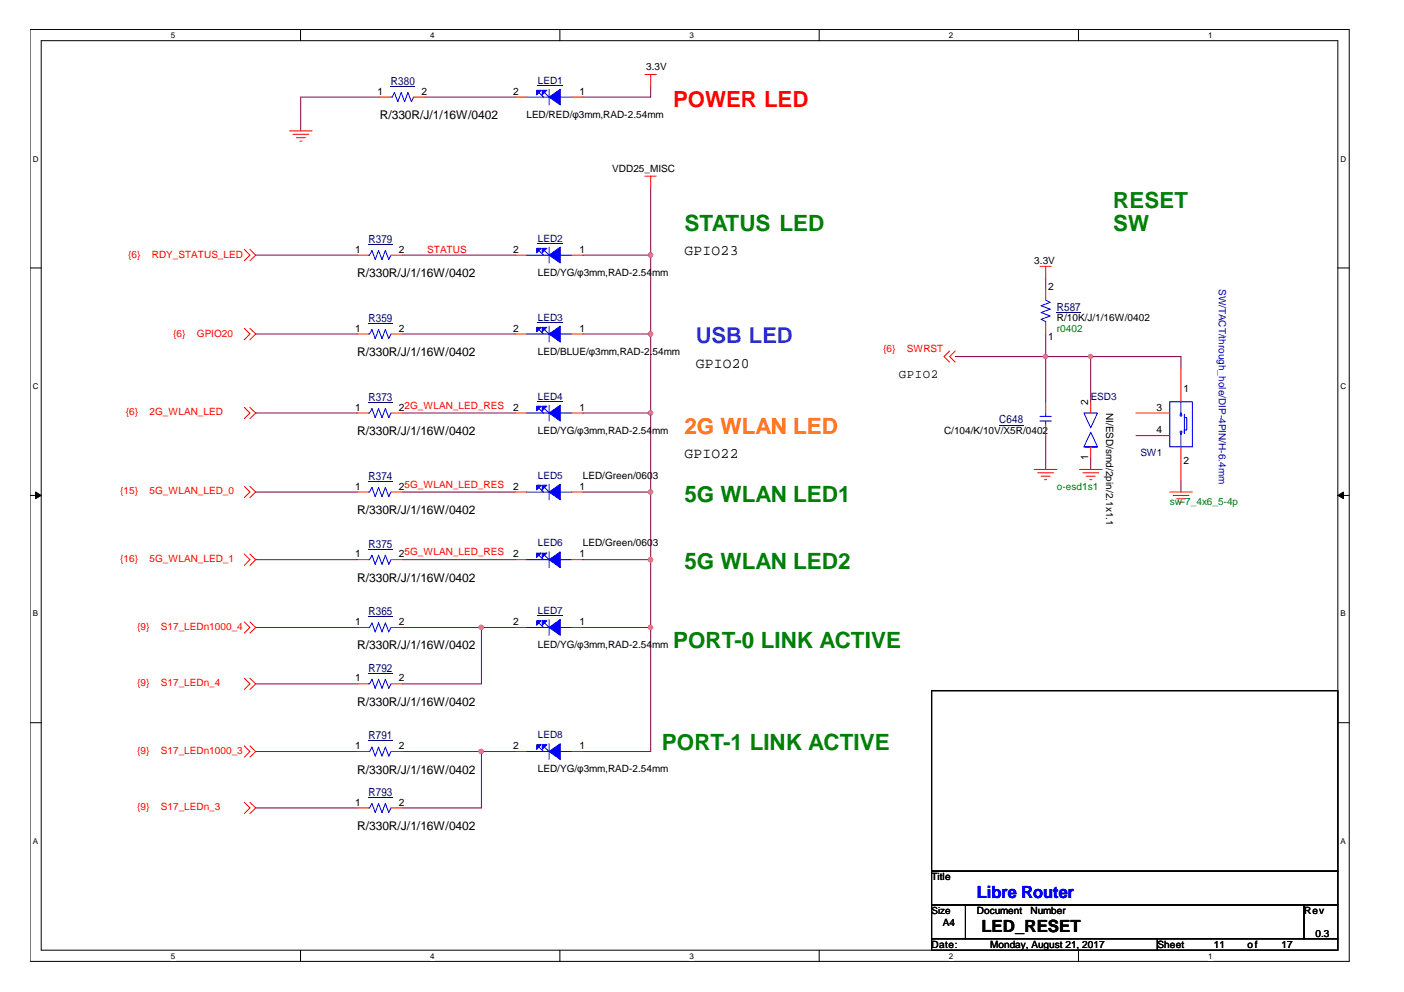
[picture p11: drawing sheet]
<svg xmlns="http://www.w3.org/2000/svg" width="297mm" height="210mm" viewBox="0 0 297 210" stroke-linecap="round" stroke-linejoin="round" font-family="sans-serif">
<path d="M6.3 6.2h279.2v197.2h-279.2zM8.7 8.6h274.3v192.5h-274.3z" fill="none" stroke="#000" stroke-width=".21"/>
<g fill="#fff">
<path d="M36.2 6.5h.9v1.9h-.9z"/>
<path d="M36.2 201.3h.9v1.9h-.9z"/>
</g>
<path d="M63.6 6.2v2.4M63.6 201.1v2.3" fill="none" stroke="#000" stroke-width=".21"/>
<g fill="#fff">
<path d="M91 6.5h.9v1.9h-.9z"/>
<path d="M91 201.3h.9v1.9h-.9z"/>
</g>
<path d="M118.4 6.2v2.4M118.4 201.1v2.3" fill="none" stroke="#000" stroke-width=".21"/>
<g fill="#fff">
<path d="M145.9 6.5h.9v1.9h-.9z"/>
<path d="M145.9 201.3h.9v1.9h-.9z"/>
</g>
<path d="M173.3 6.2v2.4M173.3 201.1v2.3" fill="none" stroke="#000" stroke-width=".21"/>
<g fill="#fff">
<path d="M200.7 6.5h1v1.9h-1z"/>
<path d="M200.7 201.3h1v1.9h-1z"/>
</g>
<path d="M228.2 6.2v2.4M228.2 201.1v2.3" fill="none" stroke="#000" stroke-width=".21"/>
<g fill="#fff">
<path d="M255.6 6.5h.9v1.9h-.9z"/>
<path d="M255.6 201.3h.9v1.9h-.9z"/>
<path d="M6.9 32.7h1.3v1.9h-1.3z"/>
<path d="M283.6 32.7h1.3v1.9h-1.3z"/>
<path d="M6.9 80.7h1.3v1.9h-1.3z"/>
<path d="M283.6 80.7h1.3v1.9h-1.3z"/>
</g>
<path d="M6.3 56.7h2.4M283 56.7h2.4" fill="none" stroke="#000" stroke-width=".21"/>
<g fill="#fff">
<path d="M6.9 128.9h1.2v1.9h-1.2z"/>
<path d="M283.6 128.9h1.2v1.9h-1.2z"/>
</g>
<path d="M6.3 104.8h2.4M283 104.8h2.4" fill="none" stroke="#000" stroke-width=".21"/>
<g fill="#000" stroke="#000" stroke-width=".21">
<path d="M7.5 104.1l1.2 .7-1.2 .7z" fill-rule="evenodd"/>
<path d="M283 104.8l1.2-.7v1.4z" fill-rule="evenodd"/>
</g>
<g fill="#fff">
<path d="M6.9 177h1.2v1.9h-1.2z"/>
<path d="M283.6 177h1.2v1.9h-1.2z"/>
</g>
<path d="M6.3 152.9h2.4M197.1 146.1h85.9v38.2h-85.9zM283 152.9h2.4M197.1 184.3h85.9v7.2h-85.9zM197.1 191.5h7.2v7.1h-7.2zM197.1 198.6h47.8v2.5h-47.8zM204.3 191.5h71.6v7.1h-71.6zM244.9 198.6h38.1v2.5h-38.1zM275.9 191.5h7.1v7.1h-7.1z" fill="none" stroke="#000" stroke-width=".21"/>
<g fill="none" stroke="#800040" stroke-width=".21">
<path d="M137.7 18.2v2.3h-14.4M80.3 20.5h-16.7v7.2M89.9 20.5h19.1M137.7 39.6v119.4h-14.4M54.1 54h21.5M85.1 54h23.9M123.3 54h14.4M221.2 58.7v2.4M54.1 70.7h21.5M85.1 70.7h23.9M123.3 70.7h14.4M202.1 75.5h47.8v2.4"/>
<path d="M221.2 70.7v14.3M230.8 75.5v9.5M54.1 87.4h21.5M85.1 87.4h23.9M123.3 87.4h14.4M221.2 92.2v7.1M230.8 97v2.3M54.1 104.1h21.5M54.1 118.4h21.5M85.1 104.1h23.9M85.1 118.4h23.9M123.3 104.1h14.4"/>
<path d="M123.3 118.4h14.4M249.9 101.7v2.4M54.1 132.8h21.5M85.1 132.8h23.9M101.9 132.8v11.9h-16.8M123.3 132.8h14.4M54.1 159h21.5M54.1 144.7h21.5M85.1 159h23.9M101.9 159v12h-16.8M54.1 171h21.5"/>
</g>
<g fill="#f0f" stroke="#f0f" stroke-width=".21">
<circle cx="137.6" cy="87.4" r=".46"/>
<circle cx="137.6" cy="70.7" r=".47"/>
<circle cx="137.6" cy="53.9" r=".47"/>
<circle cx="221.2" cy="75.4" r=".46"/>
<circle cx="137.6" cy="118.4" r=".47"/>
<circle cx="137.6" cy="104.1" r=".46"/>
<circle cx="101.8" cy="159" r=".46"/>
<circle cx="101.8" cy="132.7" r=".46"/>
<circle cx="137.6" cy="132.7" r=".46"/>
<circle cx="230.7" cy="75.4" r=".45"/>
</g>
<g fill="none" stroke="#f00" stroke-width=".21">
<path d="M136.4 15.8h2.5M137.7 15.8v2.4M61.3 27.7h4.7M62 28.4h3.3M62.7 29.1h1.9M63.4 29.9h.5M80.3 20.5h2.4M87.5 20.5h2.4M109 20.5h2.4M120.9 20.5h2.4M136.4 37.3h2.5M137.7 37.3v2.3"/>
<path d="M51.7 52.8l1.2 1.2-1.2 1.2M52.9 52.8l1.2 1.2-1.2 1.2M75.6 54h2.4M82.7 54h2.4M109 54h2.4M120.9 54h2.4M220 56.4h2.4M221.2 56.4v2.3M51.7 69.5l1.2 1.2-1.2 1.2M52.9 69.5l1.2 1.2-1.2 1.2M75.6 70.7h2.4M82.7 70.7h2.4"/>
<path d="M109 70.7h2.4M120.9 70.7h2.4M200.9 74.3l-1.2 1.2 1.2 1.1M202.1 74.3l-1.2 1.2 1.2 1.1M221.2 61.1v2.4M221.2 68.3v2.4M249.9 77.9v7.1M51.7 86.2l1.2 1.2-1.2 1.2M52.9 86.2l1.2 1.2-1.2 1.2M75.6 87.4h2.4M82.7 87.4h2.4M109 87.4h2.4"/>
<path d="M120.9 87.4h2.4M218.8 99.3h4.8M221.2 85v2.4M221.2 89.8v2.4M228.4 99.3h4.8M230.8 85v2.4M230.8 94.5v2.5M240.3 87.4h7.2M240.3 92.2h7.2M249.9 94.5v7.2M51.7 117.2l1.2 1.2-1.2 1.2M51.7 102.9l1.2 1.2-1.2 1.2"/>
<path d="M52.9 117.2l1.2 1.2-1.2 1.2M52.9 102.9l1.2 1.2-1.2 1.2M75.6 104.1h2.4M75.6 118.4h2.4M82.7 104.1h2.4M82.7 118.4h2.4M109 104.1h2.4M109 118.4h2.4M120.9 104.1h2.4M120.9 118.4h2.4M219.5 100h3.4M220.3 100.8h1.9"/>
<path d="M221 101.5h.4M229.1 100h3.4M229.8 100.8h1.9M230.5 101.5h.5M247.5 104.1h4.8M248.2 104.8h3.3M248.9 105.6h1.9M249.6 106.3h.5M51.7 131.6l1.2 1.2-1.2 1.2M52.9 131.6l1.2 1.2-1.2 1.2M75.6 132.8h2.4M82.7 132.8h2.4"/>
<path d="M109 132.8h2.4M120.9 132.8h2.4M51.7 157.8l1.2 1.2-1.2 1.2M51.7 143.5l1.2 1.2-1.2 1.2M52.9 157.8l1.2 1.2-1.2 1.2M52.9 143.5l1.2 1.2-1.2 1.2M75.6 159h2.4M75.6 144.7h2.4M82.7 159h2.4M82.7 144.7h2.4M109 159h2.4M120.9 159h2.4"/>
<path d="M51.7 169.8l1.2 1.2-1.2 1.1M52.9 169.8l1.2 1.2-1.2 1.1M75.6 171h2.4M82.7 171h2.4"/>
</g>
<g fill="none" stroke="#00f" stroke-width=".21">
<path d="M114 19.6l1 .9M115.2 19.6l1 .9h-4.8M116.2 18.9v3.3M82.7 20.5h.3l.4-.9 .8 1.9 .7-1.9 .7 1.9 .7-1.9 .7 1.9 .5-1M118.5 20.5h2.4M78 54h.2l.5-1 .7 1.9 .7-1.9 .7 1.9 .7-1.9 .8 1.9 .4-.9M114 53l1 1M115.2 53l1 1h-4.8M116.2 52.3v3.3M118.5 54h2.4M78 70.7h.2l.5-1 .7 1.9 .7-1.9 .7 1.9 .7-1.9 .8 1.9 .4-.9M114 69.7l1 1"/>
<path d="M115.2 69.7l1 1h-4.8M116.2 69v3.4M118.5 70.7h2.4M221.2 63.5l1 .5-1.9 .7 1.9 .7-1.9 .7 1.9 .8-1.9 .7 .9 .4v.3M78 87.4h.2l.5-.9 .7 1.9 .7-1.9 .7 1.9 .7-1.9 .8 1.9 .4-1M114 86.5l1 .9M115.2 86.5l1 .9h-4.8M116.2 85.7v3.4M118.5 87.4h2.4M220 89.1h2.4M220 88.1h2.4M221.2 87.4v.7"/>
<path d="M221.2 89.1v.7M229.3 87.4h2.9l-1.4 3.1zM229.3 94.5h2.9M230.8 91.5l1.4 3h-2.9zM247.5 85h4.8v9.5h-4.8zM249.7 87.7h.3v.3h-.3zM249.7 91.3h.3v.3h-.3zM249.9 85v2.6v-.2M249.9 91.9v-.2v2.8M250.6 87.6v4.1v-.7h.5v-2.6h-.5M78 104.1h.2l.5-1 .7 2 .7-2 .7 2 .7-2 .8 2 .4-1M78 118.4h.2l.5-.9 .7 1.9 .7-1.9 .7 1.9 .7-1.9 .8 1.9 .4-1"/>
<path d="M114 103.1l1 1M114 117.5l1 .9M115.2 103.1l1 1h-4.8M115.2 117.5l1 .9h-4.8M116.2 102.5v3.3M116.2 116.8v3.3M118.5 104.1h2.4M118.5 118.4h2.4M78 132.8h.2l.5-1 .7 1.9 .7-1.9 .7 1.9 .7-1.9 .8 1.9 .4-.9M114 131.8l1 1M115.2 131.8l1 1h-4.8M116.2 131.1v3.3"/>
<path d="M118.5 132.8h2.4M78 159h.2l.5-.9 .7 1.9 .7-1.9 .7 1.9 .7-1.9 .8 1.9 .4-1M78 144.7h.2l.5-1 .7 1.9 .7-1.9 .7 1.9 .7-1.9 .8 1.9 .4-.9M114 158.1l1 .9M115.2 158.1l1 .9h-4.8M116.2 157.4v3.3M118.5 159h2.4M78 171h.2l.5-1 .7 1.9 .7-1.9 .7 1.9 .7-1.9 .8 1.9 .4-.9"/>
</g>
<g fill="none" stroke="#000080" stroke-width=".21">
<path d="M82.7 18.3h5.1M113.8 18h5.3M78 51.7h5.1M113.8 51.4h5.3M78 68.5h5.1M113.8 68.2h5.3M223.6 66.1h5.1M78 85.1h5.1M113.8 84.9h5.3M211.4 89.9h5.1M78 101.9h5.1M78 116.2h5.1"/>
<path d="M78 130.5h5.1M113.8 130.2h5.3M78 142.5h5.1M78 156.8h5.1M78 168.7h5.1"/>
</g>
<g fill="#00f" stroke="#00f" stroke-width=".21">
<path d="M116.2 104.1l2.3-1.6v3.3z" fill-rule="evenodd"/>
<path d="M114.7 102.7h1l-1 .9z" fill-rule="evenodd"/>
<path d="M113.5 102.7h1l-1 .9z" fill-rule="evenodd"/>
<path d="M116.2 132.8l2.3-1.7v3.3z" fill-rule="evenodd"/>
<path d="M114.7 131.3h1l-1 1z" fill-rule="evenodd"/>
<path d="M113.5 131.3h1l-1 1z" fill-rule="evenodd"/>
<path d="M116.2 159l2.3-1.6v3.3z" fill-rule="evenodd"/>
<path d="M114.7 157.6h1l-1 1z" fill-rule="evenodd"/>
<path d="M113.5 157.6h1l-1 1z" fill-rule="evenodd"/>
<path d="M116.2 54l2.3-1.7v3.3z" fill-rule="evenodd"/>
<path d="M114.7 52.5h1l-1 1z" fill-rule="evenodd"/>
<path d="M113.5 52.5h1l-1 1z" fill-rule="evenodd"/>
<path d="M116.2 87.4l2.3-1.7v3.4z" fill-rule="evenodd"/>
<path d="M114.7 86h1l-1 .9z" fill-rule="evenodd"/>
<path d="M113.5 86h1l-1 .9z" fill-rule="evenodd"/>
<path d="M116.2 70.7l2.3-1.7v3.4z" fill-rule="evenodd"/>
<path d="M114.7 69.3h1l-1 .9z" fill-rule="evenodd"/>
<path d="M113.5 69.3h1l-1 .9z" fill-rule="evenodd"/>
<path d="M116.2 20.5l2.3-1.6v3.3z" fill-rule="evenodd"/>
<path d="M114.7 19.1h1l-1 1z" fill-rule="evenodd"/>
<path d="M113.5 19.1h1l-1 1z" fill-rule="evenodd"/>
<path d="M116.2 118.4l2.3-1.6v3.3z" fill-rule="evenodd"/>
<path d="M114.7 117h1l-1 1z" fill-rule="evenodd"/>
<path d="M113.5 117h1l-1 1z" fill-rule="evenodd"/>
</g>
<text font-size="4.7" fill="#f00" x="142.4" y="22.5">POWER LED</text>
<g font-size="4.7" fill="#008000">
<text x="235.5" y="44">RESET</text>
<text x="144.8" y="48.8">STATUS LED</text>
<text x="235.5" y="48.9">SW</text>
<text x="144.8" y="106.1">5G WLAN LED1</text>
<text x="144.8" y="120.5">5G WLAN LED2</text>
<text x="142.4" y="137.2">PORT-0 LINK ACTIVE</text>
<text x="140" y="158.6">PORT-1 LINK ACTIVE</text>
</g>
<text font-size="4.7" fill="#0080ff" x="147.2" y="72.6">USB LED</text>
<text font-size="4.7" fill="#ff8000" x="144.8" y="91.8">2G WLAN LED</text>
<text font-size="3.6" fill="#00f" x="206.7" y="190">Libre Router</text>
<text font-size="3.6" x="207.6" y="197.2">LED_RESET</text>
<g font-size="3.1">
<text x="144.8" y="54">GPIO23</text>
<text x="147.2" y="77.9">GPIO20</text>
<text x="144.8" y="97">GPIO22</text>
</g>
<text font-size="2.6" x="190.2" y="80">GPIO2</text>
<g font-size="2.5">
<text x="80.3" y="25.2">R/330R/J/1/16W/0402</text>
<text x="75.6" y="58.6">R/330R/J/1/16W/0402</text>
<text x="75.6" y="75.4">R/330R/J/1/16W/0402</text>
<text x="75.6" y="92.1">R/330R/J/1/16W/0402</text>
<text x="75.6" y="108.8">R/330R/J/1/16W/0402</text>
<text x="75.6" y="123.1">R/330R/J/1/16W/0402</text>
<text x="75.6" y="137.4">R/330R/J/1/16W/0402</text>
<text x="75.6" y="149.4">R/330R/J/1/16W/0402</text>
<text x="75.6" y="163.7">R/330R/J/1/16W/0402</text>
<text x="75.6" y="175.7">R/330R/J/1/16W/0402</text>
</g>
<g font-size="2.4" fill="#000080">
<text x="82.7" y="18">R380</text>
<text x="78" y="51.4">R379</text>
<text x="223.6" y="65.7">R587</text>
<text x="78" y="68.1">R359</text>
<text x="78" y="84.8">R373</text>
<text x="211.4" y="89.6">C648</text>
<text x="78" y="101.5">R374</text>
<text x="78" y="115.9">R375</text>
<text x="78" y="130.2">R365</text>
<text x="78" y="142.1">R792</text>
<text x="78" y="156.4">R791</text>
<text x="78" y="168.4">R793</text>
</g>
<g font-size="2.2">
<text x="79.9" y="20">1</text>
<text x="89.2" y="20">2</text>
<text x="108.5" y="20">2</text>
<text x="122.6" y="20">1</text>
<text x="75.1" y="53.5">1</text>
<text x="84.4" y="53.5">2</text>
<text x="108.5" y="53.5">2</text>
<text x="122.6" y="53.5">1</text>
<text x="221.7" y="61.4">2</text>
<text x="75.1" y="70.2">1</text>
<text x="84.4" y="70.2">2</text>
<text x="108.5" y="70.2">2</text>
<text x="122.6" y="70.2">1</text>
<text x="221.7" y="71.9">1</text>
<text x="250.4" y="82.9">1</text>
<text x="75.1" y="86.9">1</text>
<text x="84.4" y="86.9">22G_WLAN_LED_RES</text>
<text x="108.5" y="86.9">2</text>
<text x="122.6" y="86.9">1</text>
<text x="230.3" y="85.7" transform="rotate(-90 230.3 85.7)">2</text>
<text x="244.6" y="86.9">3</text>
<text x="244.6" y="91.7">4</text>
<text x="230.3" y="97.4" transform="rotate(-90 230.3 97.4)">1</text>
<text x="250.4" y="98.2">2</text>
<text x="75.1" y="103.6">1</text>
<text x="84.4" y="103.6">25G_WLAN_LED_RES</text>
<text x="108.5" y="103.6">2</text>
<text x="122.6" y="103.6">1</text>
<text x="75.1" y="117.9">1</text>
<text x="84.4" y="117.9">25G_WLAN_LED_RES</text>
<text x="108.5" y="117.9">2</text>
<text x="122.6" y="117.9">1</text>
<text x="75.1" y="132.3">1</text>
<text x="84.4" y="132.3">2</text>
<text x="108.5" y="132.3">2</text>
<text x="122.6" y="132.3">1</text>
<text x="75.1" y="144.2">1</text>
<text x="84.4" y="144.2">2</text>
<text x="75.1" y="158.5">1</text>
<text x="84.4" y="158.5">2</text>
<text x="108.5" y="158.5">2</text>
<text x="122.6" y="158.5">1</text>
<text x="75.1" y="170.4">1</text>
<text x="84.4" y="170.4">2</text>
</g>
<g font-size="2.1" fill="#000080">
<text x="113.8" y="17.7">LED1</text>
<text x="113.8" y="51.2">LED2</text>
<text x="113.8" y="67.9">LED3</text>
<text x="113.8" y="84.6">LED4</text>
<text x="230.8" y="84.6">ESD3</text>
<text x="113.8" y="101.3">LED5</text>
<text x="241.3" y="96.5">SW1</text>
<text x="113.8" y="115.6">LED6</text>
<text x="113.8" y="129.9">LED7</text>
<text x="113.8" y="156.2">LED8</text>
</g>
<g font-size="2.1">
<text x="136.7" y="14.9">3.3V</text>
<text x="111.4" y="24.9">LED/RED/φ3mm,RAD-2.54mm</text>
<text x="129.5" y="36.3">VDD25_MISC</text>
<text x="113.8" y="58.3">LED/YG/φ3mm,RAD-2.54</text>
<text x="138" y="58.3">mm</text>
<text x="218.8" y="55.9">3.3V</text>
<text x="223.6" y="67.9">R/10K/J/1/16W/0402</text>
<text x="113.8" y="75">LED/BLUE/φ3mm,RAD-2.</text>
<text x="138.1" y="75">54mm</text>
<text x="234" y="87.4" transform="rotate(90 234 87.4)">NI/ESD/smd/2pin/2.1x1.1</text>
<text x="113.8" y="91.8">LED/YG/φ3mm,RAD-2.54</text>
<text x="138" y="91.8">mm</text>
<text x="199.7" y="91.8">C/104/K/10V/X5R/0402</text>
<text x="123.3" y="101.3">LED/Green/0603</text>
<text x="123.3" y="115.6">LED/Green/0603</text>
<text x="113.8" y="137.1">LED/YG/φ3mm,RAD-2.54</text>
<text x="138" y="137.1">mm</text>
<text x="113.8" y="163.4">LED/YG/φ3mm,RAD-2.54mm</text>
<text x="197.1" y="186.3">Title</text>
<text x="197.1" y="193.4">Size</text>
<text x="199.5" y="195.8">A4</text>
<text x="206.7" y="193.4">Document</text>
<text x="218" y="193.4">Number</text>
<text x="275.9" y="193.4">Rev</text>
<text x="197.1" y="200.6">Date:</text>
<text x="209.5" y="200.6">Monday, August 21, 2017</text>
<text x="244.9" y="200.6">Sheet</text>
<text x="256.8" y="200.6">11</text>
<text x="263.9" y="200.6">of</text>
<text x="271.1" y="200.6">17</text>
<text x="278.3" y="198.2">0.3</text>
</g>
<g font-size="2.1" fill="#f00">
<text x="90.4" y="53.5">STATUS</text>
<text x="27.1" y="54.5">{6}</text>
<text x="32.1" y="54.5">RDY_STATUS_LED</text>
<text x="36.7" y="71.2">{6}</text>
<text x="41.7" y="71.2">GPIO20</text>
<text x="186.8" y="74.6">{6}</text>
<text x="191.9" y="74.6">SWRST</text>
<text x="26.6" y="87.9">{6}</text>
<text x="31.6" y="87.9">2G_WLAN_LED</text>
<text x="25.4" y="104.6">{15}</text>
<text x="31.6" y="104.6">5G_WLAN_LED_0</text>
<text x="25.4" y="119">{16}</text>
<text x="31.6" y="119">5G_WLAN_LED_1</text>
<text x="29" y="133.3">{9}</text>
<text x="34" y="133.3">S17_LEDn1000_4</text>
<text x="29" y="145.2">{9}</text>
<text x="34" y="145.2">S17_LEDn_4</text>
<text x="29" y="159.5">{9}</text>
<text x="34" y="159.5">S17_LEDn1000_3</text>
<text x="29" y="171.5">{9}</text>
<text x="34" y="171.5">S17_LEDn_3</text>
</g>
<text font-size="2.1" fill="#0000a0" x="257.9" y="61.1" transform="rotate(90 257.9 61.1)">SW/TACT/through_hole/DIP-4PIN/H-6.4mm</text>
<g font-size="2.1" fill="#008000">
<text x="223.6" y="70.2">r0402</text>
<text x="223.6" y="103.7">o-esd1s1</text>
<text x="247.5" y="106.8">sw-7_4x6_5-4p</text>
</g>
<g font-size="1.7">
<text x="36.2" y="8">5</text>
<text x="91" y="8">4</text>
<text x="145.9" y="8">3</text>
<text x="200.7" y="8">2</text>
<text x="255.6" y="8">1</text>
<text x="6.9" y="34.2">D</text>
<text x="283.6" y="34.2">D</text>
<text x="6.9" y="82.3">C</text>
<text x="283.6" y="82.3">C</text>
<text x="6.9" y="130.4">B</text>
<text x="283.6" y="130.4">B</text>
<text x="6.9" y="178.5">A</text>
<text x="283.6" y="178.5">A</text>
<text x="36.2" y="202.8">5</text>
<text x="91" y="202.8">4</text>
<text x="145.9" y="202.8">3</text>
<text x="200.7" y="202.8">2</text>
<text x="255.6" y="202.8">1</text>
</g>
</svg>
